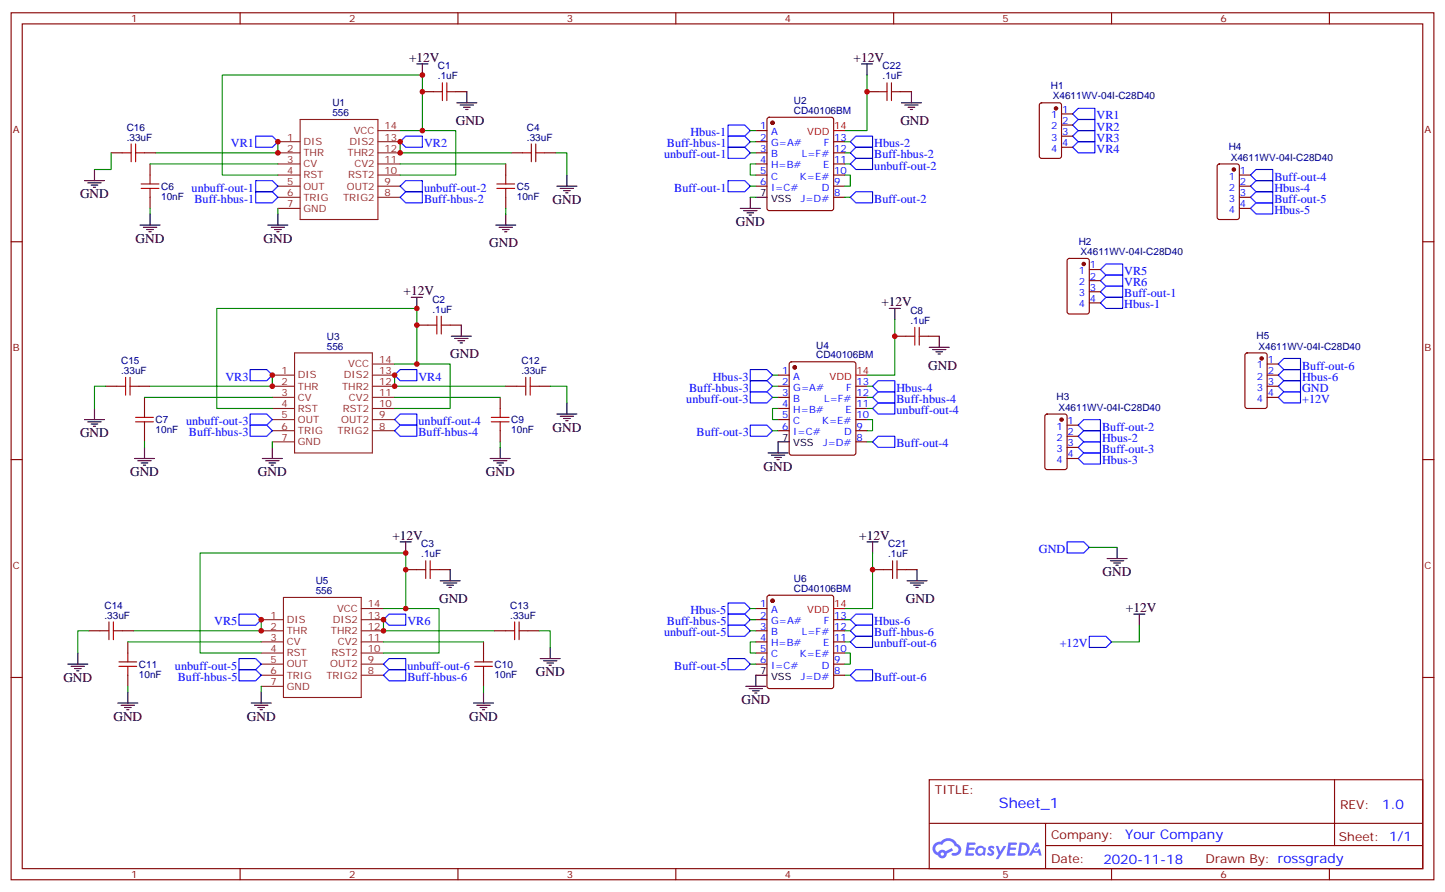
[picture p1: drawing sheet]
<svg xmlns="http://www.w3.org/2000/svg" width="459mm" height="283mm" viewBox="0 0 459 283" stroke-linecap="round" stroke-linejoin="round" font-family="sans-serif">
<g fill="none" stroke="#870000" stroke-width=".35">
<path d="M3.5 4.1h451.6v275.1h-451.6zM7.1 7.6h444.5v268.1h-444.5zM76.2 4.1v3.5M145.3 4.1v3.5M214.5 4.1v3.5M283.6 4.1v3.5M352.8 4.1v3.5M421.9 4.1v3.5M3.5 76.7h3.6M451.6 76.7h3.5M3.5 145.9h3.6M451.6 145.9h3.5"/>
<path d="M3.5 215h3.6M451.6 215h3.5M294.9 247.5h156.7v28.2h-156.7zM423.5 247.5l.1 20.9M76.2 275.7v3.5M145.3 275.7v3.5M214.5 275.7v3.5M283.6 275.7v3.5M295 261.3h156.4M331.8 268.4h119.6M331.8 261.3v14.1M352.8 275.7v3.5"/>
<path d="M421.9 275.7v3.5"/>
</g>
<g fill="#5487ff">
<path d="M313.9 268.6a1.22 1.22 0 0 1 1.7 .3l-.4 .6a.47 .47 0 0 0-.3-.4 .47 .47 0 0 0-.5 .2l.2 .2a1.14 1.14 0 0 1 .7 1.8 1.14 1.14 0 0 1-1.9 0l-.2-.2 .5-.6 .7 .4a.29 .29 0 0 0 .4-.2 .29 .29 0 0 0-.3-.3 1.04 1.04 0 0 1-.6-1.8z"/>
<path d="M306.9 267.4h2.4l.3 .2-.1 .5h-1.9l-.1 .9h1.5l.4 .4-.4 .3h-1.6l-.2 1.1 1.8 .1 .1 .3-.1 .3-2.7 .1z"/>
<path d="M320.1 267.4l2.6 .2-.1 .5h-1.8l-.1 .9h1.5l.3 .4-.4 .3h-1.5l-.2 1.1 1.7 .1 .2 .3-.2 .3-2.6 .1z"/>
<path d="M328.8 267.4h.7l.3 1.3-.6 .3a.69 .69 0 0 0-1 .3 .69 .69 0 0 0 .5 .9 .69 .69 0 0 0 .8-.6l.5-.3 .6 2.2h-.8l-.2-.8h-1.7l-.5 .8h-.9z"/>
<path d="M316 268.5h.8l.6 1.8 1.1-1.8h.9l-2.5 4.2h-.9l.9-1.6z"/>
<path d="M323.6 267.4l-.6 4.2h1.4a2.11 2.11 0 0 0 2.4-2.2 2.11 2.11 0 0 0-2.5-2zM324.3 268.1a1.43 1.43 0 0 1 1.7 1.6 1.43 1.43 0 0 1-2.1 1.1z"/>
<path d="M309.9 269a1.54 1.54 0 0 0-.1 2.2 1.54 1.54 0 0 0 2.2 .1l.6 .3 .3-2.3-.6-.3a1.49 1.49 0 0 0-2.4 0zM310.2 270a.94 .94 0 0 1 1.8 0 .94 .94 0 0 1-1.8 0z"/>
<path d="M296.6 267.8a2.18 2.18 0 0 0 1.1 3.7 1.44 1.44 0 0 0 1.6 .9 1.44 1.44 0 0 0 1.2-1.5l2-1-.4-.7-2 1a1.47 1.47 0 0 0-2.4 .4 1.39 1.39 0 0 1-.7-1.9 1.39 1.39 0 0 1 2-.5 2.12 2.12 0 0 1 2.2-1.3 2.12 2.12 0 0 1 1.9 1.7 1.14 1.14 0 0 1 1.1 1.4 1.14 1.14 0 0 1-1.7 .7 .43 .43 0 0 0-.5 .4 .43 .43 0 0 0 .4 .5 1.98 1.98 0 0 0 2.5-1.3 1.98 1.98 0 0 0-1.2-2.5 3.1 3.1 0 0 0-5.3-.7l-.8 .1zM298.5 271.1a.55 .55 0 0 1 1.1 0 .55 .55 0 0 1-1.1 0z"/>
<circle cx="328.8" cy="269.5" r=".26"/>
</g>
<g fill="none" stroke="#000" stroke-width=".35">
<path d="M132.3 20.3h3.5M134.1 20.3v3.5M145 32.6h6.3M146 33.3h4.3M147.1 34h2.1M147.8 34.7h.7M148.2 29.1v3.5M273.4 20.3h3.5M275.2 20.3v3.5M286.1 32.6h6.4M287.2 33.3h4.2M288.2 34h2.1"/>
<path d="M288.9 34.7h.7M289.3 29.1v3.5M26.8 57.3h6.4M27.9 58h4.2M28.9 58.7h2.1M29.6 59.4h.7M30 53.8v3.5M176.7 59.1h6.4M177.8 59.8h4.2M179.9 55.6v3.5M44.4 71.4h6.4M45.5 72.1h4.2"/>
<path d="M46.6 72.8h2.1M47.3 73.6h.7M47.6 67.9v3.5M85 71.4h6.4M86.1 72.1h4.2M87.1 72.8h2.2M87.8 73.6h.7M88.2 67.9v3.5M157.3 71.4h6.4M158.4 72.1h4.2M159.5 72.8h2.1M160.2 73.6h.7"/>
<path d="M160.5 67.9v3.5M178.9 60.5h2.1M179.6 61.2h.7M234.9 66.1h6.4M236 66.9h4.2M237.1 67.6h2.1M237.8 68.3h.7M238.1 62.6v3.5M239.9 62.6h3.5M130.5 94.4h3.6M132.3 94.4v3.5M282.2 97.9h3.6"/>
<path d="M284 97.9v3.5M143.2 106.7h6.4M144.3 107.4h4.2M145.3 108.1h2.2M146 108.8h.8M146.4 103.2v3.5M294.9 110.2h6.4M296 110.9h4.2M297 111.7h2.2M297.7 112.4h.7M298.1 106.7v3.5M26.8 133.2h6.4"/>
<path d="M27.9 133.9h4.2M28.9 134.6h2.1M29.6 135.3h.7M30 129.6v3.6M176.7 131.4h6.4M177.8 132.1h4.2M178.9 132.8h2.1M179.6 133.5h.7M179.9 127.9v3.5M42.7 145.5h6.3M43.7 146.2h4.3M44.8 146.9h2.1"/>
<path d="M45.5 147.6h.7M45.9 142v3.5M83.3 145.5h6.3M84.3 146.2h4.2M85.4 146.9h2.1M86.1 147.6h.7M86.4 142v3.5M155.6 145.5h6.3M156.6 146.2h4.3M157.7 146.9h2.1M158.4 147.6h.7M158.7 142v3.5"/>
<path d="M243.8 143.8h6.3M244.8 144.5h4.3M245.9 145.2h2.1M246.6 145.9h.7M250.5 140.2h-3.6v3.6M127 172h3.5M128.8 172v3.5M275.2 172h3.5M276.9 172v3.5M351.4 177.3h6.3M352.4 178h4.3M353.5 178.7h2.1"/>
<path d="M354.2 179.4h.7M354.5 173.7v3.6M139.7 184.3h6.3M140.8 185h4.2M141.8 185.7h2.1M142.5 186.4h.7M142.9 180.8v3.5M287.9 184.3h6.3M288.9 185h4.3M290 185.7h2.1M290.7 186.4h.7M291 180.8v3.5"/>
<path d="M359.8 194.9h3.6M361.6 194.9v3.5M21.5 210.8h6.4M22.6 211.5h4.2M23.6 212.2h2.2M24.3 212.9h.7M24.7 207.3v3.5M40.6 219.6v3.5M82.9 219.6v3.5M153.5 219.6v3.5M171.4 209h6.4M172.5 209.7h4.2"/>
<path d="M173.6 210.4h2.1M174.3 211.1h.7M174.6 205.5v3.5M236.7 217.8h6.4M237.8 218.5h4.2M238.8 219.3h2.1M239.5 220h.7M243.4 214.3h-3.5v3.5M37.4 223.1h6.3M38.5 223.8h4.2M39.5 224.5h2.1M40.2 225.2h.7"/>
<path d="M79.7 223.1h6.4M80.8 223.8h4.2M81.8 224.5h2.2M82.5 225.2h.8M150.3 223.1h6.3M151.3 223.8h4.3M152.4 224.5h2.1M153.1 225.2h.7"/>
</g>
<g fill="none" stroke="#008700" stroke-width=".35">
<path d="M275.2 23.8v17.7h-7.1M35.3 48.5v5.3h-5.3M47.6 52h40.6M88.2 45v3.5h-38.8M127 41.5h7.1v-17.7h-63.5v31.8h17.6M127 45v3.5h35.3M127 52h33.5M134.1 41.5h10.5v14.1h-17.6M176.4 48.5h3.5v7.1M238.1 41.5h1.8M238.1 45h1.8M238.1 48.5h1.8"/>
<path d="M238.1 59.1h1.8M239.9 52h-1.8v3.6h1.8M268.1 55.6h1.8v3.5h-1.8M268.1 45h1.8M268.1 48.5h1.8M268.1 52h1.8M47.6 66.1v1.8M88.2 66.1v1.8M160.5 66.1v1.8M238.1 62.6h1.8M268.1 62.6h1.8M86.4 119.1v3.5h-38.8"/>
<path d="M125.2 115.5h7.1v-17.6h-63.5v31.7h17.6M125.2 119.1v3.5h35.3M132.3 115.5h10.6v14.1h-17.7M245.2 119.1h1.7M284 101.4v17.7h-8.8M33.5 122.6h-3.5v7M45.9 126.1h40.5M125.2 126.1h33.5M174.6 122.6h5.3v5.3M245.2 122.6h1.7M245.2 126.1h1.7M245.2 136.7h1.7"/>
<path d="M246.9 129.6h-1.7v3.6h1.7M275.2 133.2h1.7v3.5h-1.7M275.2 122.6h1.7M275.2 126.1h1.7M275.2 129.6h1.7M45.9 140.2v1.8M86.4 140.2v1.8M158.7 140.2v1.8M275.2 140.2h1.7M276.9 175.5v17.6h-8.8M345.7 173.7h8.8M82.9 196.7v3.5h-40.6"/>
<path d="M121.7 193.1h7.1v-17.6h-65.3v31.8h19.4M121.7 196.7v3.5h35.3M128.8 193.1h10.5v14.2h-17.6M238.1 196.7h1.8M238.1 193.1h1.8M268.1 196.7h1.8M361.6 198.4v5.3h-8.8M28.2 200.2h-3.5v7.1M40.6 203.7h42.3M40.6 217.8v1.8M82.9 217.8v1.8M121.7 203.7h31.8"/>
<path d="M153.5 217.8v1.8M171.1 200.2h3.5v5.3M238.1 200.2h1.8M238.1 210.8h1.8M239.9 203.7h-1.8v3.6h1.8M268.1 207.3h1.8v3.5h-1.8M268.1 214.3h1.8M268.1 203.7h1.8M268.1 200.2h1.8"/>
</g>
<g fill="#870000" stroke="#870000" stroke-width=".35">
<circle cx="252.2" cy="116.6" r=".53"/>
<circle cx="245.2" cy="190.7" r=".53"/>
<circle cx="335.1" cy="34.4" r=".53"/>
<circle cx="344" cy="83.8" r=".53"/>
<circle cx="336.9" cy="133.2" r=".53"/>
<circle cx="391.6" cy="53.8" r=".53"/>
<circle cx="245.2" cy="39" r=".53"/>
<circle cx="400.4" cy="113.8" r=".53"/>
</g>
<g fill="none" stroke="#870000" stroke-width=".35">
<path d="M134.1 29.1h3.5M144.6 29.1h3.6M243.7 37.4l.4-.2h19.8l.5 .2 .2 .5v28.2l-.3 .5-.4 .3h-19.8l-.5-.3-.2-.5v-28.2zM275.2 29.1h3.5M285.8 29.1h3.5M330.1 32.8l.5-.2h5.6l.6 .5 .1 16.5-.5 .6-5.8 .1-.7-.5-.1-16.5zM336.9 36.2h3.5M336.9 39.7h3.5M35.3 48.5h3.5M45.9 48.5h3.5M47.6 52v3.6M160.5 52v3.6"/>
<path d="M162.3 48.5h3.5M172.9 48.5h3.5M239.9 55.6h3.5M239.9 59.1h3.5M239.9 41.5h3.5M239.9 45h3.5M239.9 48.5h3.5M239.9 52h3.5M264.6 55.6h3.5M264.6 59.1h3.5M264.6 45h3.5M264.6 48.5h3.5"/>
<path d="M264.6 52h3.5M336.9 43.2h3.5M336.9 46.7h3.5M386.5 52.2l.5-.2h5.6l.7 .5v16.5l-.4 .6-5.9 .1-.7-.5v-16.5zM393.3 55.6h3.6M393.3 59.1h3.6M47.6 62.6v3.5M160.5 62.6v3.5M264.6 62.6h3.5M393.3 62.6h3.6M393.3 66.1h3.6M338.9 82.2l.5-.2h5.6l.7 .5v16.5l-.4 .6-5.9 .1-.7-.5v-16.5z"/>
<path d="M345.7 85.5h3.5M345.7 89.1h3.5M345.7 92.6h3.5M345.7 96.1h3.5M132.3 103.2h3.5M142.9 103.2h3.5M246.9 119.1h3.6M250.7 115l.5-.2h19.7l.5 .2 .2 .5v28.3l-.2 .5-.5 .2h-19.7l-.5-.3-.2-.4v-28.3zM284 106.7h3.5M294.6 106.7h3.5M395.3 112.2l.5-.2h5.7l.6 .4 .1 16.5-.5 .7h-5.9l-.6-.4-.1-16.5zM402.2 119.1h3.5"/>
<path d="M402.2 115.5h3.5M33.5 122.6h3.5M44.1 122.6h3.5M45.9 126.1v3.5M45.9 136.7v3.5M158.7 126.1v3.5M158.7 136.7v3.5M160.5 122.6h3.5M171.1 122.6h3.5M246.9 122.6h3.6M246.9 126.1h3.6M246.9 129.6h3.6"/>
<path d="M246.9 133.2h3.6M246.9 136.7h3.6M271.6 122.6h3.6M271.6 126.1h3.6M271.6 129.6h3.6M271.6 133.2h3.6M271.6 136.7h3.6M331.8 131.6l.5-.2h5.7l.6 .4 .1 16.5-.5 .7h-5.9l-.6-.4-.1-16.5zM338.7 134.9h3.5M338.7 138.5h3.5M402.2 122.6h3.5M402.2 126.1h3.5"/>
<path d="M271.6 140.2h3.6M338.7 142h3.5M338.7 145.5h3.5M128.8 180.8h3.5M139.3 180.8h3.6M239.9 193.1h3.5M239.9 196.7h3.5M243.7 189.1l.4-.2h19.8l.5 .2 .2 .5v28.2l-.3 .5-.4 .2h-19.8l-.5-.2-.2-.5v-28.2zM264.6 196.7h3.5M276.9 180.8h3.6M287.5 180.8h3.5M28.2 200.2h3.5"/>
<path d="M38.8 200.2h3.5M40.6 203.7v3.6M40.6 214.3v3.5M153.5 203.7v3.6M153.5 214.3v3.5M157 200.2h3.5M167.6 200.2h3.5M239.9 200.2h3.5M239.9 203.7h3.5M239.9 207.3h3.5M239.9 210.8h3.5M264.6 200.2h3.5"/>
<path d="M264.6 203.7h3.5M264.6 207.3h3.5M264.6 210.8h3.5M264.6 214.3h3.5"/>
</g>
<path d="M264.6 41.5h3.5M271.6 119.1h3.6M264.6 193.1h3.5" fill="none" stroke="#f00" stroke-width=".35"/>
<g fill="none" stroke="#a10000" stroke-width=".35">
<path d="M137.6 29.1h2.8M140.4 26.3v5.6M141.8 29.1h2.8M141.8 26.3v5.6M278.7 29.1h2.8M281.5 26.3v5.6M282.9 26.3v5.6M282.9 29.1h2.9M38.8 48.5h2.8M41.6 45.7v5.6M43 48.5h2.9M43 45.7v5.6"/>
<path d="M44.8 58.4h5.6M44.8 59.8h5.6M47.6 55.6v2.8M47.6 59.8v2.8M157.7 58.4h5.6M157.7 59.8h5.6M160.5 55.6v2.8M160.5 59.8v2.8M165.8 48.5h2.8M168.6 45.7v5.6M170 45.7v5.6M170 48.5h2.9"/>
<path d="M39.9 119.8v5.6M41.3 119.8v5.6M135.8 103.2h2.8M138.6 100.4v5.6M140.1 100.4v5.6M140.1 103.2h2.8M166.9 119.8v5.6M168.3 119.8v5.6M287.5 106.7h2.8M290.3 103.9v5.6M291.7 103.9v5.6M291.7 106.7h2.9"/>
<path d="M37 122.6h2.9M41.3 122.6h2.8M43 132.5h5.7M43 133.9h5.7M45.9 129.6v2.9M45.9 133.9v2.8M155.9 132.5h5.7M155.9 133.9h5.7M158.7 129.6v2.9M158.7 133.9v2.8M164 122.6h2.9M168.3 122.6h2.8"/>
<path d="M135.1 178v5.6M136.5 178v5.6M283.3 178v5.6M284.7 178v5.6M34.6 197.4v5.6M36 197.4v5.6M132.3 180.8h2.8M136.5 180.8h2.8M163.3 197.4v5.6M164.7 197.4v5.6M280.5 180.8h2.8M284.7 180.8h2.8"/>
<path d="M31.7 200.2h2.9M36 200.2h2.8M37.7 210.1h5.7M37.7 211.5h5.7M40.6 207.3v2.8M40.6 211.5v2.8M150.6 210.1h5.7M150.6 211.5h5.7M153.5 207.3v2.8M153.5 211.5v2.8M160.5 200.2h2.8M164.7 200.2h2.9"/>
</g>
<g fill="none" stroke="#00f" stroke-width=".35">
<path d="M231.1 39.7h5.3l1.7 1.8-1.7 1.7h-5.3zM342.2 34.4h5.3v3.5h-5.3l-1.8-1.7zM342.2 37.9h5.3v3.6h-5.3l-1.8-1.8zM81.1 57.3h5.3l1.8 1.8-1.8 1.8h-5.3zM81.1 43.2h5.3l1.8 1.8-1.8 1.7h-5.3zM127 45l1.8-1.8h5.3v3.5h-5.3zM128.8 57.3h5.3v3.6h-5.3l-1.8-1.8zM231.1 43.2h5.3l1.7 1.8-1.7 1.7h-5.3zM231.1 46.7h5.3l1.7 1.8-1.7 1.8h-5.3zM231.1 57.3h5.3l1.7 1.8-1.7 1.8h-5.3zM271.6 43.2h5.3v3.5h-5.3l-1.7-1.7zM271.6 46.7h5.3v3.6h-5.3l-1.7-1.8z"/>
<path d="M271.6 50.3h5.3v3.5h-5.3l-1.7-1.8zM342.2 41.5h5.3v3.5h-5.3l-1.8-1.8zM342.2 45h5.3v3.5h-5.3l-1.8-1.8zM396.9 55.6l1.7-1.8h5.3v3.5h-5.3zM398.6 57.3h5.3v3.6h-5.3l-1.7-1.8zM81.1 60.9h5.3l1.8 1.7-1.8 1.8h-5.3zM128.8 60.9h5.3v3.5h-5.3l-1.8-1.8zM271.6 60.9h5.3v3.5h-5.3l-1.7-1.8zM396.9 62.6l1.7-1.7h5.3v3.5h-5.3zM398.6 64.4h5.3v3.5h-5.3l-1.7-1.8zM349.2 85.5l1.8-1.7h5.3v3.5h-5.3zM349.2 96.1l1.8-1.7h5.3v3.5h-5.3z"/>
<path d="M351 90.8h5.3v3.6h-5.3l-1.8-1.8zM351 87.3h5.3v3.5h-5.3l-1.8-1.7zM79.4 117.3h5.3l1.7 1.8-1.7 1.7h-5.3zM127 117.3h5.3v3.5h-5.3l-1.8-1.7zM238.1 117.3h5.3l1.8 1.8-1.8 1.7h-5.3zM407.5 113.8h5.2v3.5h-5.2l-1.8-1.8zM407.5 117.3h5.2v3.5h-5.2l-1.8-1.7zM79.4 134.9h5.3l1.7 1.8-1.7 1.8h-5.3zM79.4 131.4h5.3l1.7 1.8-1.7 1.7h-5.3zM127 134.9h5.3v3.6h-5.3l-1.8-1.8zM127 131.4h5.3v3.5h-5.3l-1.8-1.7zM238.1 124.4h5.3l1.8 1.7-1.8 1.8h-5.3z"/>
<path d="M238.1 120.8h5.3l1.8 1.8-1.8 1.8h-5.3zM238.1 134.9h5.3l1.8 1.8-1.8 1.8h-5.3zM278.7 120.8h5.3v3.6h-5.3l-1.8-1.8zM278.7 138.5h5.3v3.5h-5.3l-1.8-1.8zM278.7 124.4h5.3v3.5h-5.3l-1.8-1.8zM278.7 127.9h5.3v3.5h-5.3l-1.8-1.8zM342.2 134.9l1.8-1.7h5.2v3.5h-5.2zM344 136.7h5.2v3.5h-5.2l-1.8-1.7zM407.5 124.4h5.2v3.5h-5.2l-1.8-1.8zM407.5 120.8h5.2v3.6h-5.2l-1.8-1.8zM344 140.2h5.2v3.6h-5.2l-1.8-1.8zM344 143.8h5.2v3.5h-5.2l-1.8-1.8z"/>
<path d="M338.7 172h5.3l1.7 1.7-1.7 1.8h-5.3zM75.8 194.9h5.3l1.8 1.8-1.8 1.7h-5.3zM123.5 194.9h5.3v3.5h-5.3l-1.8-1.7zM231.1 198.4h5.3l1.7 1.8-1.7 1.8h-5.3zM231.1 191.4h5.3l1.7 1.7-1.7 1.8h-5.3zM231.1 194.9h5.3l1.7 1.8-1.7 1.7h-5.3zM271.6 194.9h5.3v3.5h-5.3l-1.7-1.7zM271.6 198.4h5.3v3.6h-5.3l-1.7-1.8zM75.8 212.5h5.3l1.8 1.8-1.8 1.8h-5.3zM75.8 209h5.3l1.8 1.8-1.8 1.7h-5.3zM121.7 210.8l1.8-1.8h5.3v3.5h-5.3zM123.5 212.5h5.3v3.6h-5.3l-1.8-1.8z"/>
<path d="M231.1 209h5.3l1.7 1.8-1.7 1.7h-5.3zM271.6 212.5h5.3v3.6h-5.3l-1.7-1.8zM271.6 202h5.3v3.5h-5.3l-1.7-1.8zM345.7 202h5.3l1.8 1.7-1.8 1.8h-5.3z"/>
</g>
<g fill="none" stroke="#8c2424" stroke-width=".35">
<path d="M95.2 37.9h24.7v31.8h-24.7zM88.2 59.1h7M88.2 52h7M88.2 55.6h7M88.2 48.5h7M88.2 45h7M119.9 59.1h7.1M119.9 52h7.1M119.9 55.6h7.1M119.9 48.5h7.1M119.9 45h7.1M119.9 41.5h7.1"/>
<path d="M88.2 66.1h7M88.2 62.6h7M119.9 62.6h7.1M86.4 119.1h7.1M93.5 112h24.7v31.8h-24.7zM118.2 119.1h7M118.2 115.5h7M86.4 136.7h7.1M86.4 133.2h7.1M86.4 126.1h7.1M86.4 129.6h7.1M86.4 122.6h7.1"/>
<path d="M118.2 136.7h7M118.2 133.2h7M118.2 126.1h7M118.2 129.6h7M118.2 122.6h7M86.4 140.2h7.1M82.9 196.7h7.1M90 189.6h24.7v31.8h-24.7zM114.7 196.7h7M114.7 193.1h7M82.9 217.8h7.1M82.9 214.3h7.1"/>
<path d="M82.9 210.8h7.1M82.9 203.7h7.1M82.9 207.3h7.1M82.9 200.2h7.1M114.7 214.3h7M114.7 210.8h7M114.7 203.7h7M114.7 207.3h7M114.7 200.2h7"/>
</g>
<g fill="#c00">
<circle cx="284" cy="106.7" r=".88"/>
<circle cx="276.9" cy="180.8" r=".88"/>
<circle cx="275.2" cy="29.1" r=".88"/>
<circle cx="134.1" cy="29.1" r=".88"/>
<circle cx="132.3" cy="103.2" r=".88"/>
<circle cx="128.8" cy="180.8" r=".88"/>
<circle cx="132.3" cy="97.9" r=".88"/>
<circle cx="134.1" cy="23.8" r=".88"/>
<circle cx="134.1" cy="41.5" r=".88"/>
<circle cx="132.3" cy="115.5" r=".88"/>
<circle cx="128.8" cy="175.5" r=".88"/>
<circle cx="128.8" cy="193.1" r=".88"/>
<circle cx="88.2" cy="45" r=".88"/>
<circle cx="86.4" cy="119.1" r=".88"/>
<circle cx="82.9" cy="196.7" r=".88"/>
<circle cx="127" cy="45" r=".88"/>
<circle cx="125.2" cy="119.1" r=".88"/>
<circle cx="121.7" cy="196.7" r=".88"/>
<circle cx="88.2" cy="48.5" r=".88"/>
<circle cx="86.4" cy="122.6" r=".88"/>
<circle cx="82.9" cy="200.2" r=".88"/>
<circle cx="121.7" cy="200.2" r=".88"/>
<circle cx="125.2" cy="122.6" r=".88"/>
<circle cx="127" cy="48.5" r=".88"/>
</g>
<text font-size="4.6" fill="#00f" x="317" y="256.5">Sheet_1</text>
<g font-size="4.2">
<text x="129.8" y="19.6">+12V</text>
<text x="270.9" y="19.6">+12V</text>
<text x="144.6" y="39.7">GND</text>
<text x="285.8" y="39.7">GND</text>
<text x="25.4" y="63">GND</text>
<text x="175.3" y="64.7">GND</text>
<text x="233.5" y="71.8">GND</text>
<text x="43" y="77.1">GND</text>
<text x="83.6" y="77.1">GND</text>
<text x="155.2" y="78.5">GND</text>
<text x="128.1" y="93.7">+12V</text>
<text x="279.8" y="97.2">+12V</text>
<text x="142.9" y="113.8">GND</text>
<text x="294.6" y="117.3">GND</text>
<text x="175.3" y="137.1">GND</text>
<text x="25.4" y="138.8">GND</text>
<text x="242.4" y="149.4">GND</text>
<text x="41.3" y="151.2">GND</text>
<text x="81.8" y="151.2">GND</text>
<text x="154.2" y="151.2">GND</text>
<text x="124.5" y="171.3">+12V</text>
<text x="272.7" y="171.3">+12V</text>
<text x="350" y="182.9">GND</text>
<text x="139.3" y="191.4">GND</text>
<text x="287.5" y="191.4">GND</text>
<text x="357.4" y="194.2">+12V</text>
<text x="170" y="214.7">GND</text>
<text x="20.1" y="216.4">GND</text>
<text x="235.3" y="223.5">GND</text>
<text x="36" y="228.8">GND</text>
<text x="78.3" y="228.8">GND</text>
<text x="148.9" y="228.8">GND</text>
</g>
<g font-size="4.2" fill="#00f">
<text x="438.7" y="256.7">1.0</text>
<text x="357.1" y="266.3">Your Company</text>
<text x="350.2" y="274.1">2020-11-18</text>
</g>
<g font-size="3.9" fill="#00f">
<text x="348" y="37.9">VR1</text>
<text x="348" y="41.5">VR2</text>
<text x="73.3" y="46.7">VR1</text>
<text x="134.6" y="46.7">VR2</text>
<text x="211.6" y="46.7">Buff-hbus-1</text>
<text x="219.1" y="43.2">Hbus-1</text>
<text x="277.5" y="46.7">Hbus-2</text>
<text x="348" y="45">VR3</text>
<text x="210.7" y="50.3">unbuff-out-1</text>
<text x="277.5" y="50.3">Buff-hbus-2</text>
<text x="277.5" y="53.8">unbuff-out-2</text>
<text x="348" y="48.5">VR4</text>
<text x="404.5" y="57.3">Buff-out-4</text>
<text x="60.8" y="60.9">unbuff-out-1</text>
<text x="61.7" y="64.4">Buff-hbus-1</text>
<text x="134.6" y="64.4">Buff-hbus-2</text>
<text x="134.6" y="60.9">unbuff-out-2</text>
<text x="214" y="60.9">Buff-out-1</text>
<text x="277.5" y="64.4">Buff-out-2</text>
<text x="404.5" y="64.4">Buff-out-5</text>
<text x="404.5" y="60.9">Hbus-4</text>
<text x="404.5" y="67.9">Hbus-5</text>
<text x="356.8" y="87.3">VR5</text>
<text x="356.8" y="94.4">Buff-out-1</text>
<text x="356.8" y="90.8">VR6</text>
<text x="356.8" y="97.9">Hbus-1</text>
<text x="413.3" y="117.3">Buff-out-6</text>
<text x="71.6" y="120.8">VR3</text>
<text x="132.8" y="120.8">VR4</text>
<text x="218.7" y="124.4">Buff-hbus-3</text>
<text x="226.2" y="120.8">Hbus-3</text>
<text x="284.5" y="124.4">Hbus-4</text>
<text x="413.3" y="120.8">Hbus-6</text>
<text x="413.3" y="124.4">GND</text>
<text x="217.8" y="127.9">unbuff-out-3</text>
<text x="284.5" y="127.9">Buff-hbus-4</text>
<text x="284.5" y="131.4">unbuff-out-4</text>
<text x="413.3" y="127.9">+12V</text>
<text x="59.1" y="134.9">unbuff-out-3</text>
<text x="132.8" y="134.9">unbuff-out-4</text>
<text x="349.8" y="136.7">Buff-out-2</text>
<text x="59.9" y="138.5">Buff-hbus-3</text>
<text x="132.8" y="138.5">Buff-hbus-4</text>
<text x="221.1" y="138.5">Buff-out-3</text>
<text x="284.5" y="142">Buff-out-4</text>
<text x="349.8" y="143.8">Buff-out-3</text>
<text x="349.8" y="140.2">Hbus-2</text>
<text x="349.8" y="147.3">Hbus-3</text>
<text x="329.8" y="175.5">GND</text>
<text x="219.1" y="194.9">Hbus-5</text>
<text x="68" y="198.4">VR5</text>
<text x="129.3" y="198.4">VR6</text>
<text x="210.7" y="202">unbuff-out-5</text>
<text x="211.6" y="198.4">Buff-hbus-5</text>
<text x="277.5" y="198.4">Hbus-6</text>
<text x="277.5" y="202">Buff-hbus-6</text>
<text x="277.5" y="205.5">unbuff-out-6</text>
<text x="336.3" y="205.5">+12V</text>
<text x="55.5" y="212.5">unbuff-out-5</text>
<text x="129.3" y="212.5">unbuff-out-6</text>
<text x="214" y="212.5">Buff-out-5</text>
<text x="56.4" y="216.1">Buff-hbus-5</text>
<text x="129.3" y="216.1">Buff-hbus-6</text>
<text x="277.5" y="216.1">Buff-out-6</text>
</g>
<g font-size="3.9" fill="#800">
<text x="296.7" y="252.1">TITLE:</text>
<text x="425.3" y="256.7">REV:</text>
<text x="333.6" y="266.3">Company:</text>
<text x="425" y="266.9">Sheet: 1/1</text>
<text x="333.6" y="273.9">Date:</text>
<text x="382.6" y="274">Drawn By: rossgrady</text>
</g>
<g font-size="3.2" fill="#800">
<text x="41.6" y="7.1">1</text>
<text x="110.8" y="7.1">2</text>
<text x="179.9" y="7.1">3</text>
<text x="249.1" y="7.1">4</text>
<text x="318.2" y="7.1">5</text>
<text x="387.3" y="7.1">6</text>
<text x="4.1" y="42.2">A</text>
<text x="452.1" y="42.2">A</text>
<text x="4.1" y="111.3">B</text>
<text x="452.1" y="111.3">B</text>
<text x="4.1" y="180.4">C</text>
<text x="452.1" y="180.4">C</text>
<text x="41.6" y="278.7">1</text>
<text x="110.8" y="278.7">2</text>
<text x="179.9" y="278.7">3</text>
<text x="249.1" y="278.7">4</text>
<text x="318.2" y="278.7">5</text>
<text x="387.3" y="278.7">6</text>
</g>
<g font-size="3.2" fill="#000080">
<text x="139" y="22">C1</text>
<text x="280.1" y="22">C22</text>
<text x="139" y="25.2">.1uF</text>
<text x="280.1" y="25.2">.1uF</text>
<text x="333.5" y="28.3">H1</text>
<text x="105.5" y="33.7">U1</text>
<text x="252" y="33.1">U2</text>
<text x="334.1" y="31.6">X4611WV-04I-C28D40</text>
<text x="40.2" y="41.5">C16</text>
<text x="105.5" y="36.9">556</text>
<text x="167.2" y="41.5">C4</text>
<text x="252" y="36.2">CD40106BM</text>
<text x="40.2" y="44.6">.33uF</text>
<text x="167.2" y="44.6">.33uF</text>
<text x="390" y="47.7">H4</text>
<text x="390.6" y="51">X4611WV-04I-C28D40</text>
<text x="51.2" y="63.4">10nF</text>
<text x="51.2" y="60.2">C6</text>
<text x="164" y="63.4">10nF</text>
<text x="164" y="60.2">C5</text>
<text x="342.4" y="77.7">H2</text>
<text x="343" y="81">X4611WV-04I-C28D40</text>
<text x="137.2" y="99.3">.1uF</text>
<text x="137.2" y="96.1">C2</text>
<text x="288.9" y="99.7">C8</text>
<text x="103.7" y="107.8">U3</text>
<text x="288.9" y="102.8">.1uF</text>
<text x="398.8" y="107.7">H5</text>
<text x="103.7" y="110.9">556</text>
<text x="259" y="113.8">CD40106BM</text>
<text x="259" y="110.7">U4</text>
<text x="399.4" y="110.9">X4611WV-04I-C28D40</text>
<text x="38.5" y="118.7">.33uF</text>
<text x="38.5" y="115.6">C15</text>
<text x="165.5" y="118.7">.33uF</text>
<text x="165.5" y="115.6">C12</text>
<text x="335.3" y="127.1">H3</text>
<text x="335.9" y="130.4">X4611WV-04I-C28D40</text>
<text x="49.4" y="137.5">10nF</text>
<text x="49.4" y="134.3">C7</text>
<text x="162.3" y="137.5">10nF</text>
<text x="162.3" y="134.3">C9</text>
<text x="133.7" y="173.7">C3</text>
<text x="281.9" y="173.7">C21</text>
<text x="133.7" y="176.9">.1uF</text>
<text x="281.9" y="176.9">.1uF</text>
<text x="100.2" y="185.4">U5</text>
<text x="252" y="184.8">U6</text>
<text x="100.2" y="188.6">556</text>
<text x="252" y="187.9">CD40106BM</text>
<text x="33.2" y="196.3">.33uF</text>
<text x="33.2" y="193.2">C14</text>
<text x="161.9" y="196.3">.33uF</text>
<text x="161.9" y="193.2">C13</text>
<text x="44.1" y="215.1">10nF</text>
<text x="44.1" y="211.9">C11</text>
<text x="157" y="215.1">10nF</text>
<text x="157" y="211.9">C10</text>
</g>
<g font-size="3.2" fill="#00f">
<text x="337.1" y="35.8">1</text>
<text x="241.2" y="41.1">1</text>
<text x="333.6" y="37.6">1</text>
<text x="333.6" y="41.1">2</text>
<text x="337.1" y="39.3">2</text>
<text x="241.2" y="44.6">2</text>
<text x="244.7" y="42.9">A</text>
<text x="244.7" y="46.4">G=A#</text>
<text x="261.5" y="46.4">F</text>
<text x="264.8" y="44.6">13</text>
<text x="333.6" y="44.6">3</text>
<text x="337.1" y="42.9">3</text>
<text x="337.1" y="46.4">4</text>
<text x="241.2" y="48.2">3</text>
<text x="241.2" y="51.7">4</text>
<text x="244.7" y="49.9">B</text>
<text x="244.7" y="53.4">H=B#</text>
<text x="254.5" y="49.9">L=F#</text>
<text x="261.3" y="53.4">E</text>
<text x="264.8" y="51.7">11</text>
<text x="264.8" y="48.2">12</text>
<text x="333.6" y="48.2">4</text>
<text x="241.2" y="55.2">5</text>
<text x="241.2" y="58.7">6</text>
<text x="244.7" y="57">C</text>
<text x="253.9" y="57">K=E#</text>
<text x="264.8" y="58.7">9</text>
<text x="264.8" y="55.2">10</text>
<text x="390" y="57">1</text>
<text x="393.5" y="55.2">1</text>
<text x="393.5" y="58.7">2</text>
<text x="244.7" y="60.5">I=C#</text>
<text x="254.2" y="64">J=D#</text>
<text x="260.8" y="60.5">D</text>
<text x="264.8" y="62.3">8</text>
<text x="390" y="60.5">2</text>
<text x="390" y="64">3</text>
<text x="393.5" y="62.3">3</text>
<text x="393.5" y="65.8">4</text>
<text x="390" y="67.6">4</text>
<text x="342.4" y="87">1</text>
<text x="345.9" y="85.2">1</text>
<text x="345.9" y="88.7">2</text>
<text x="342.4" y="90.5">2</text>
<text x="342.4" y="94">3</text>
<text x="345.9" y="92.3">3</text>
<text x="345.9" y="95.8">4</text>
<text x="342.4" y="97.5">4</text>
<text x="248.3" y="118.7">1</text>
<text x="398.8" y="116.9">1</text>
<text x="402.3" y="115.2">1</text>
<text x="402.3" y="118.7">2</text>
<text x="248.3" y="122.2">2</text>
<text x="248.3" y="125.8">3</text>
<text x="251.8" y="120.5">A</text>
<text x="251.8" y="124">G=A#</text>
<text x="268.5" y="124">F</text>
<text x="271.8" y="125.8">12</text>
<text x="271.8" y="122.2">13</text>
<text x="398.8" y="120.5">2</text>
<text x="398.8" y="124">3</text>
<text x="402.3" y="122.2">3</text>
<text x="402.3" y="125.8">4</text>
<text x="248.3" y="129.3">4</text>
<text x="251.8" y="127.5">B</text>
<text x="251.8" y="131.1">H=B#</text>
<text x="261.6" y="127.5">L=F#</text>
<text x="268.3" y="131.1">E</text>
<text x="271.8" y="129.3">11</text>
<text x="398.8" y="127.5">4</text>
<text x="248.3" y="132.8">5</text>
<text x="248.3" y="136.3">6</text>
<text x="251.8" y="134.6">C</text>
<text x="260.9" y="134.6">K=E#</text>
<text x="271.8" y="136.3">9</text>
<text x="271.8" y="132.8">10</text>
<text x="335.3" y="136.3">1</text>
<text x="338.8" y="134.6">1</text>
<text x="251.8" y="138.1">I=C#</text>
<text x="261.3" y="141.6">J=D#</text>
<text x="267.9" y="138.1">D</text>
<text x="271.8" y="139.9">8</text>
<text x="335.3" y="139.9">2</text>
<text x="335.3" y="143.4">3</text>
<text x="338.8" y="138.1">2</text>
<text x="338.8" y="141.6">3</text>
<text x="335.3" y="146.9">4</text>
<text x="338.8" y="145.2">4</text>
<text x="241.2" y="192.8">1</text>
<text x="241.2" y="196.3">2</text>
<text x="244.7" y="194.6">A</text>
<text x="264.8" y="196.3">13</text>
<text x="241.2" y="199.8">3</text>
<text x="241.2" y="203.4">4</text>
<text x="244.7" y="198.1">G=A#</text>
<text x="244.7" y="201.6">B</text>
<text x="254.5" y="201.6">L=F#</text>
<text x="261.5" y="198.1">F</text>
<text x="264.8" y="203.4">11</text>
<text x="264.8" y="199.8">12</text>
<text x="241.2" y="206.9">5</text>
<text x="244.7" y="205.1">H=B#</text>
<text x="244.7" y="208.7">C</text>
<text x="253.9" y="208.7">K=E#</text>
<text x="261.3" y="205.1">E</text>
<text x="264.8" y="206.9">10</text>
<text x="241.2" y="210.4">6</text>
<text x="244.7" y="212.2">I=C#</text>
<text x="254.2" y="215.7">J=D#</text>
<text x="260.8" y="212.2">D</text>
<text x="264.8" y="214">8</text>
<text x="264.8" y="210.4">9</text>
</g>
<g font-size="3.2" fill="#8d2323">
<text x="122.1" y="41.1">14</text>
<text x="91.1" y="44.6">1</text>
<text x="96.3" y="46">DIS</text>
<text x="110.9" y="46">DIS2</text>
<text x="112.3" y="42.5">VCC</text>
<text x="122.1" y="44.6">13</text>
<text x="91.1" y="51.7">3</text>
<text x="91.1" y="48.2">2</text>
<text x="96.3" y="53.1">CV</text>
<text x="96.3" y="49.6">THR</text>
<text x="110.3" y="49.6">THR2</text>
<text x="112.5" y="53.1">CV2</text>
<text x="122.1" y="51.7">11</text>
<text x="122.1" y="48.2">12</text>
<text x="91.1" y="58.7">5</text>
<text x="91.1" y="55.2">4</text>
<text x="96.3" y="56.6">RST</text>
<text x="110.5" y="56.6">RST2</text>
<text x="122.1" y="58.7">9</text>
<text x="122.1" y="55.2">10</text>
<text x="91.1" y="65.8">7</text>
<text x="91.1" y="62.3">6</text>
<text x="96.3" y="63.7">TRIG</text>
<text x="96.3" y="60.1">OUT</text>
<text x="108.9" y="63.7">TRIG2</text>
<text x="110.1" y="60.1">OUT2</text>
<text x="122.1" y="62.3">8</text>
<text x="96.3" y="67.2">GND</text>
<text x="89.4" y="118.7">1</text>
<text x="110.5" y="116.6">VCC</text>
<text x="120.3" y="118.7">13</text>
<text x="120.3" y="115.2">14</text>
<text x="89.4" y="125.8">3</text>
<text x="89.4" y="122.2">2</text>
<text x="94.5" y="123.6">THR</text>
<text x="94.5" y="120.1">DIS</text>
<text x="108.6" y="123.6">THR2</text>
<text x="109.2" y="120.1">DIS2</text>
<text x="120.3" y="125.8">11</text>
<text x="120.3" y="122.2">12</text>
<text x="89.4" y="129.3">4</text>
<text x="94.5" y="127.2">CV</text>
<text x="94.5" y="130.7">RST</text>
<text x="108.8" y="130.7">RST2</text>
<text x="110.7" y="127.2">CV2</text>
<text x="120.3" y="129.3">10</text>
<text x="89.4" y="136.3">6</text>
<text x="89.4" y="132.8">5</text>
<text x="94.5" y="137.8">TRIG</text>
<text x="94.5" y="134.2">OUT</text>
<text x="107.1" y="137.8">TRIG2</text>
<text x="108.3" y="134.2">OUT2</text>
<text x="120.3" y="136.3">8</text>
<text x="120.3" y="132.8">9</text>
<text x="89.4" y="139.9">7</text>
<text x="94.5" y="141.3">GND</text>
<text x="85.8" y="196.3">1</text>
<text x="91" y="197.7">DIS</text>
<text x="105.6" y="197.7">DIS2</text>
<text x="107" y="194.2">VCC</text>
<text x="116.8" y="196.3">13</text>
<text x="116.8" y="192.8">14</text>
<text x="85.8" y="203.4">3</text>
<text x="85.8" y="199.8">2</text>
<text x="91" y="201.3">THR</text>
<text x="105" y="201.3">THR2</text>
<text x="116.8" y="203.4">11</text>
<text x="116.8" y="199.8">12</text>
<text x="85.8" y="206.9">4</text>
<text x="91" y="204.8">CV</text>
<text x="91" y="208.3">RST</text>
<text x="105.2" y="208.3">RST2</text>
<text x="107.2" y="204.8">CV2</text>
<text x="116.8" y="206.9">10</text>
<text x="85.8" y="214">6</text>
<text x="85.8" y="210.4">5</text>
<text x="91" y="215.4">TRIG</text>
<text x="91" y="211.8">OUT</text>
<text x="103.6" y="215.4">TRIG2</text>
<text x="104.8" y="211.8">OUT2</text>
<text x="116.8" y="214">8</text>
<text x="116.8" y="210.4">9</text>
<text x="85.8" y="217.5">7</text>
<text x="91" y="218.9">GND</text>
</g>
<g font-size="3.2" fill="#f00">
<text x="264.8" y="41.1">14</text>
<text x="256.2" y="42.9">VDD</text>
<text x="271.8" y="118.7">14</text>
<text x="263.3" y="120.5">VDD</text>
<text x="256.2" y="194.6">VDD</text>
<text x="264.8" y="192.8">14</text>
</g>
<g font-size="3.2">
<text x="241.2" y="62.3">7</text>
<text x="244.7" y="64">VSS</text>
<text x="248.3" y="139.9">7</text>
<text x="251.8" y="141.6">VSS</text>
<text x="241.2" y="214">7</text>
<text x="244.7" y="215.7">VSS</text>
</g>
</svg>
